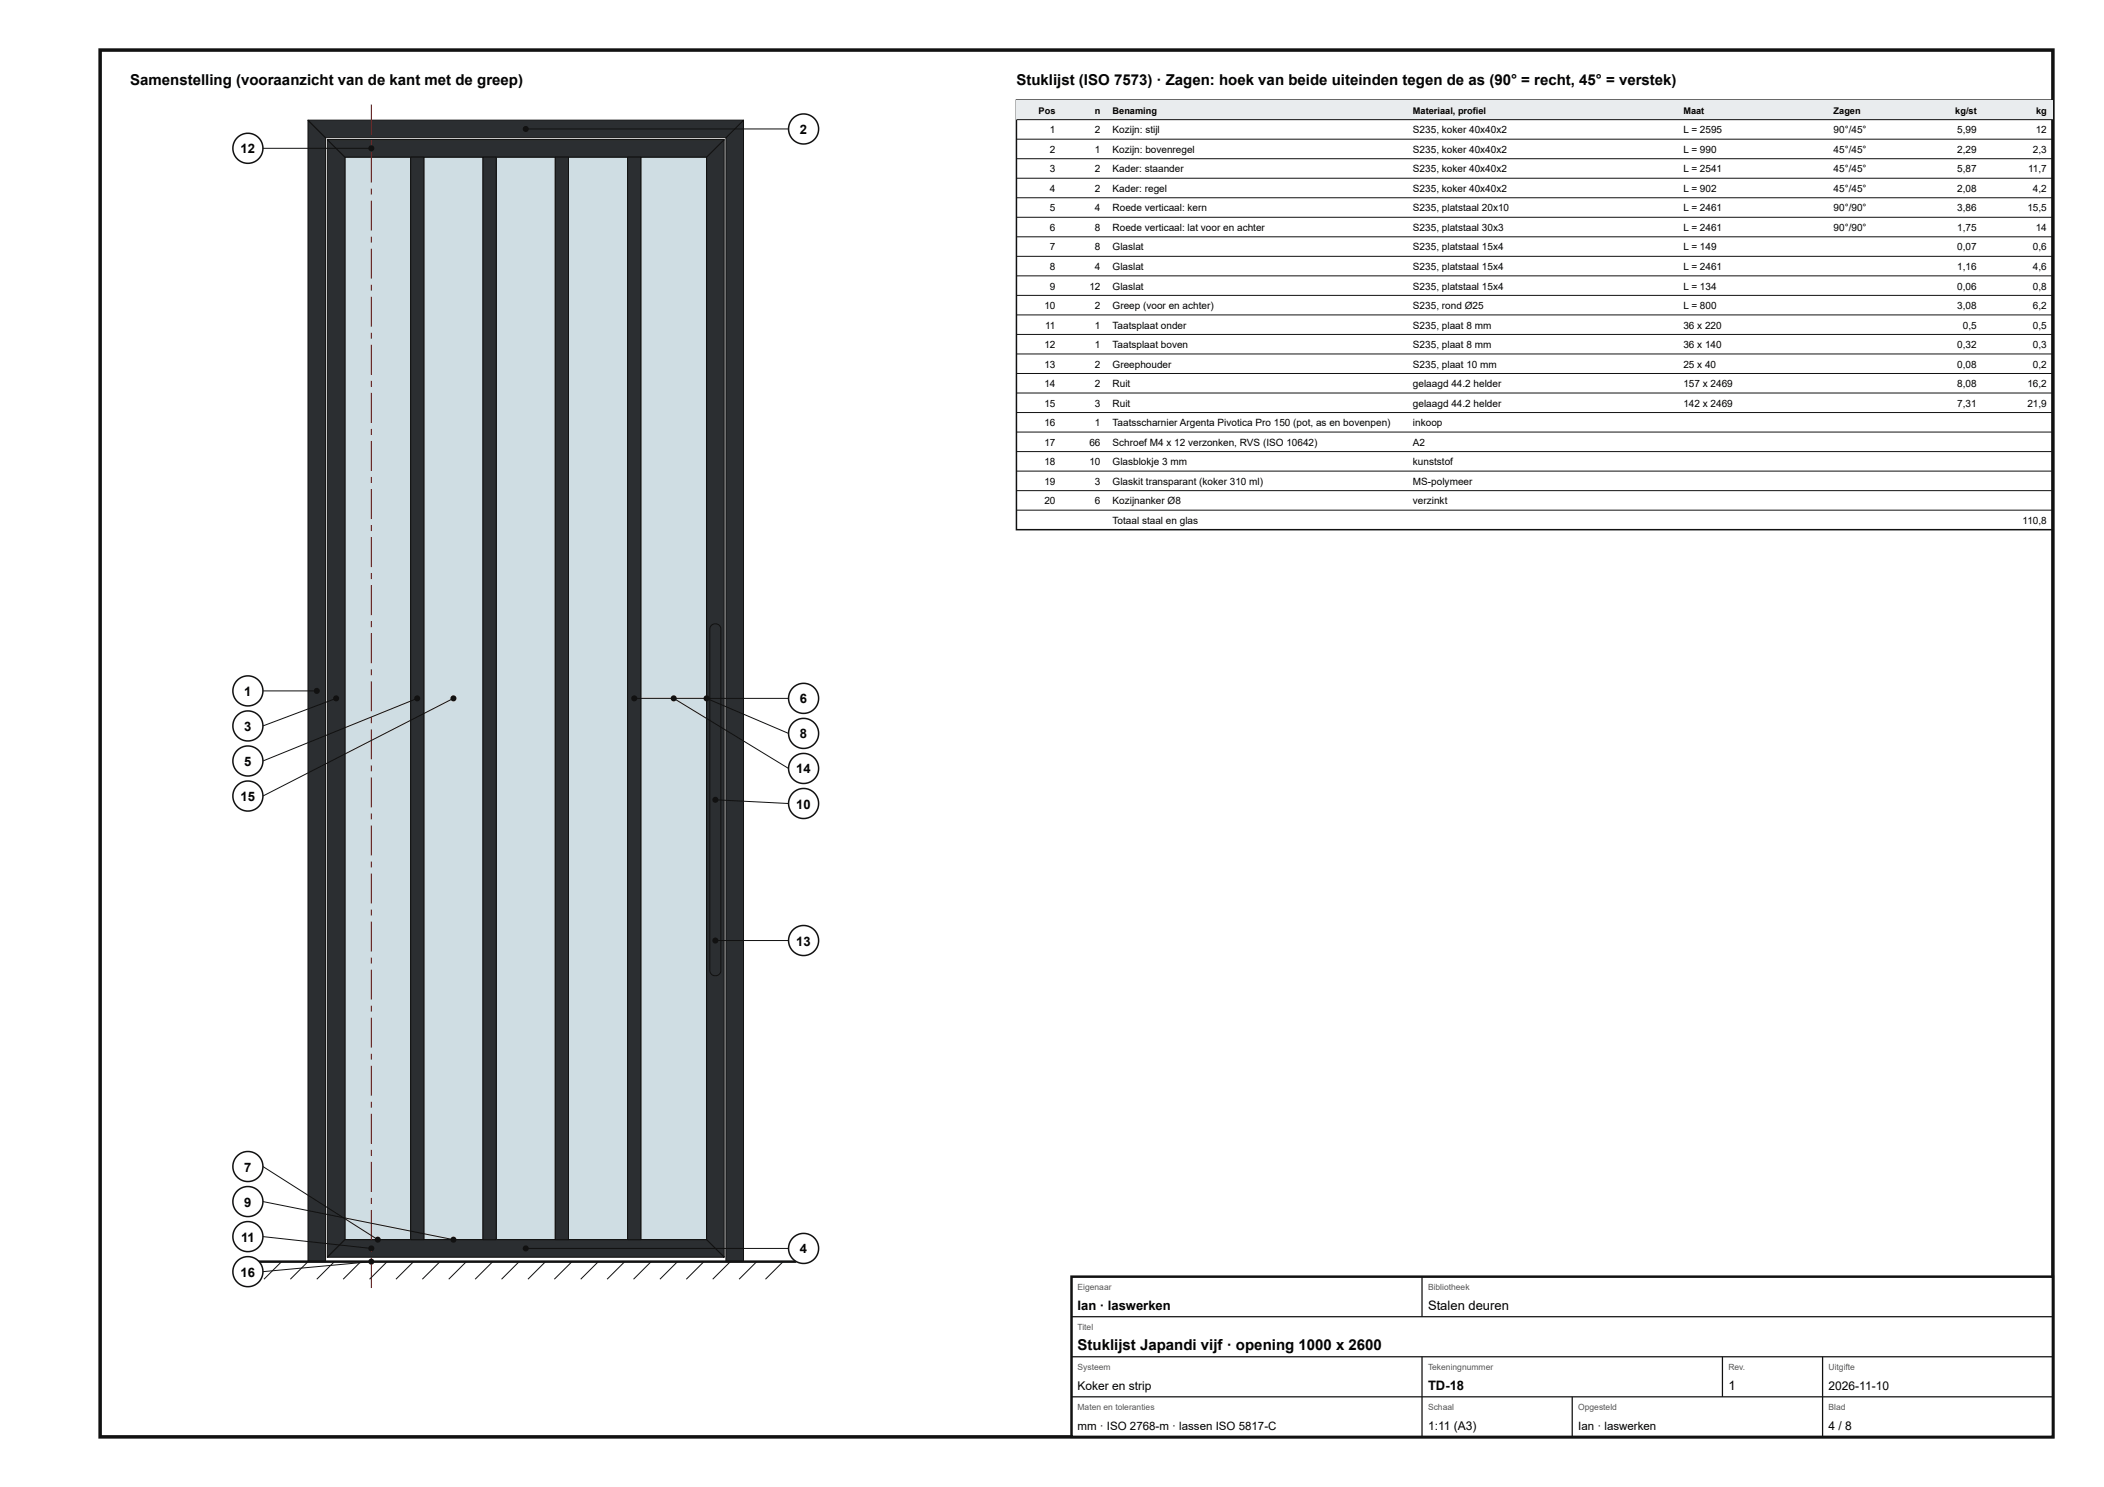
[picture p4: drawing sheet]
<svg xmlns="http://www.w3.org/2000/svg" width="420mm" height="297mm" viewBox="0 0 420 297" stroke-linecap="round" stroke-linejoin="round" font-family="sans-serif">
<path d="M20 10h390v277h-390z" fill="none" stroke="#111" stroke-width=".7" stroke-linecap="butt"/>
<path d="M68.9 31.4h13.1v216.2h-13.1z" fill="#cfdde3"/>
<path d="M68.9 31.4h13.1v216.2h-13.1z" fill="none" stroke="#111" stroke-width=".2"/>
<path d="M84.6 31.4h11.9v216.2h-11.9z" fill="#cfdde3"/>
<path d="M84.6 31.4h11.9v216.2h-11.9z" fill="none" stroke="#111" stroke-width=".2"/>
<path d="M99.1 31.4h11.8v216.2h-11.8z" fill="#cfdde3"/>
<path d="M99.1 31.4h11.8v216.2h-11.8z" fill="none" stroke="#111" stroke-width=".2"/>
<path d="M113.5 31.4h11.8v216.2h-11.8z" fill="#cfdde3"/>
<path d="M113.5 31.4h11.8v216.2h-11.8z" fill="none" stroke="#111" stroke-width=".2"/>
<path d="M128 31.4h13.1v216.2h-13.1z" fill="#cfdde3"/>
<path d="M128 31.4h13.1v216.2h-13.1z" fill="none" stroke="#111" stroke-width=".2"/>
<path d="M61.5 24l3.5 3.5v224.5h-3.5z" fill="#2b2e31"/>
<path d="M61.5 24l3.5 3.5v224.5h-3.5z" fill="none" stroke="#111" stroke-width=".2"/>
<path d="M145 27.5l3.5-3.5v228h-3.5z" fill="#2b2e31"/>
<path d="M145 27.5l3.5-3.5v228h-3.5z" fill="none" stroke="#111" stroke-width=".2"/>
<path d="M61.5 24h87l-3.5 3.5h-80z" fill="#2b2e31"/>
<path d="M61.5 24h87l-3.5 3.5h-80z" fill="none" stroke="#111" stroke-width=".2"/>
<path d="M65.4 27.9l3.5 3.5v216.2l-3.5 3.5z" fill="#2b2e31"/>
<path d="M65.4 27.9l3.5 3.5v216.2l-3.5 3.5z" fill="none" stroke="#111" stroke-width=".2"/>
<path d="M141.1 31.4l3.5-3.5v223.2l-3.5-3.5z" fill="#2b2e31"/>
<path d="M141.1 31.4l3.5-3.5v223.2l-3.5-3.5z" fill="none" stroke="#111" stroke-width=".2"/>
<path d="M65.4 251.1l3.5-3.5h72.2l3.5 3.5z" fill="#2b2e31"/>
<path d="M65.4 251.1l3.5-3.5h72.2l3.5 3.5z" fill="none" stroke="#111" stroke-width=".2"/>
<path d="M65.4 27.9h79.2l-3.5 3.5h-72.2z" fill="#2b2e31"/>
<path d="M65.4 27.9h79.2l-3.5 3.5h-72.2z" fill="none" stroke="#111" stroke-width=".2"/>
<path d="M82 31.4h2.6v216.2h-2.6z" fill="#2b2e31"/>
<path d="M82 31.4h2.6v216.2h-2.6z" fill="none" stroke="#111" stroke-width=".2"/>
<path d="M96.5 31.4h2.6v216.2h-2.6z" fill="#2b2e31"/>
<path d="M96.5 31.4h2.6v216.2h-2.6z" fill="none" stroke="#111" stroke-width=".2"/>
<path d="M110.9 31.4h2.6v216.2h-2.6z" fill="#2b2e31"/>
<path d="M110.9 31.4h2.6v216.2h-2.6z" fill="none" stroke="#111" stroke-width=".2"/>
<path d="M125.3 31.4h2.7v216.2h-2.7z" fill="#2b2e31"/>
<path d="M125.3 31.4h2.7v216.2h-2.7z" fill="none" stroke="#111" stroke-width=".2"/>
<path d="M74.1 251.3h.2v6h-.2zM74.1 248.9h.2v1.2h-.2zM74.1 241.7h.2v6h-.2zM74.1 239.3h.2v1.2h-.2zM74.1 232.1h.2v6h-.2zM74.1 229.7h.2v1.2h-.2zM74.1 222.5h.2v6h-.2zM74.1 220.1h.2v1.2h-.2zM74.1 212.9h.2v6h-.2zM74.1 210.5h.2v1.2h-.2zM74.1 203.3h.2v6h-.2zM74.1 200.9h.2v1.2h-.2zM74.1 193.7h.2v6h-.2zM74.1 191.3h.2v1.2h-.2zM74.1 184.1h.2v6h-.2zM74.1 181.7h.2v1.2h-.2zM74.1 174.5h.2v6h-.2zM74.1 172.1h.2v1.2h-.2zM74.1 164.9h.2v6h-.2zM74.1 162.5h.2v1.2h-.2zM74.1 155.3h.2v6h-.2zM74.1 152.9h.2v1.2h-.2zM74.1 145.7h.2v6h-.2zM74.1 143.3h.2v1.2h-.2zM74.1 136.1h.2v6h-.2zM74.1 133.7h.2v1.2h-.2zM74.1 126.5h.2v6h-.2zM74.1 124.1h.2v1.2h-.2zM74.1 116.9h.2v6h-.2zM74.1 114.5h.2v1.2h-.2zM74.1 107.3h.2v6h-.2zM74.1 104.9h.2v1.2h-.2zM74.1 97.7h.2v6h-.2zM74.1 95.3h.2v1.2h-.2zM74.1 88.1h.2v6h-.2zM74.1 85.7h.2v1.2h-.2zM74.1 78.5h.2v6h-.2zM74.1 76.1h.2v1.2h-.2zM74.1 68.9h.2v6h-.2zM74.1 66.5h.2v1.2h-.2zM74.1 59.3h.2v6h-.2zM74.1 56.9h.2v1.2h-.2zM74.1 49.7h.2v6h-.2zM74.1 47.3h.2v1.2h-.2zM74.1 40.1h.2v6h-.2zM74.1 37.7h.2v1.2h-.2zM74.1 30.5h.2v6h-.2zM74.1 28.1h.2v1.2h-.2zM74.1 20.9h.2v6h-.2z" fill="#b00"/>
<path d="M142.1 124.9a1.11 1.11 0 0 1 1.2-.2 1.11 1.11 0 0 1 .7 .9v68.2a1.1 1.1 0 0 1-1.1 1.1 1.1 1.1 0 0 1-1.1-1.1v-68.2z" fill="#2b2e31"/>
<g fill="none" stroke="#111" stroke-width=".2">
<path d="M142.1 124.9a1.11 1.11 0 0 1 1.2-.2 1.11 1.11 0 0 1 .7 .9v68.2a1.1 1.1 0 0 1-1.1 1.1 1.1 1.1 0 0 1-1.1-1.1v-68.2zM51 252l-3.6 3.5M56.2 252l-3.5 3.5M61.5 252l-3.5 3.5M66.8 252l-3.5 3.5M72 252l-3.5 3.5M77.3 252l-3.5 3.5M82.6 252l-3.5 3.5M87.9 252l-3.6 3.5M93.1 252l-3.5 3.5M98.4 252l-3.5 3.5M103.7 252l-3.5 3.5"/>
<path d="M108.9 252l-3.5 3.5M114.2 252l-3.5 3.5M119.5 252l-3.5 3.5M124.8 252l-3.6 3.5M130 252l-3.5 3.5M135.3 252l-3.5 3.5M140.6 252l-3.5 3.5M145.9 252l-3.6 3.5M151.1 252l-3.5 3.5M156.4 252l-3.5 3.5"/>
</g>
<path d="M51 252h108" fill="none" stroke="#111" stroke-width=".5"/>
<circle cx="74.2" cy="29.6" r=".6" fill="#111"/>
<path d="M52.5 29.6h21.7" fill="none" stroke="#111" stroke-width=".2"/>
<circle cx="49.5" cy="29.6" r="3" fill="#fff"/>
<circle cx="49.5" cy="29.6" r="3" fill="none" stroke="#111" stroke-width=".3"/>
<circle cx="63.3" cy="138" r=".6" fill="#111"/>
<path d="M52.5 138h10.8" fill="none" stroke="#111" stroke-width=".2"/>
<circle cx="49.5" cy="138" r="3" fill="#fff"/>
<circle cx="49.5" cy="138" r="3" fill="none" stroke="#111" stroke-width=".3"/>
<circle cx="67.1" cy="139.5" r=".6" fill="#111"/>
<path d="M67.1 139.5l-14.6 5.5" fill="none" stroke="#111" stroke-width=".2"/>
<circle cx="49.5" cy="145" r="3" fill="#fff"/>
<circle cx="49.5" cy="145" r="3" fill="none" stroke="#111" stroke-width=".3"/>
<circle cx="83.3" cy="139.5" r=".6" fill="#111"/>
<path d="M83.3 139.5l-30.8 12.5" fill="none" stroke="#111" stroke-width=".2"/>
<circle cx="49.5" cy="152" r="3" fill="#fff"/>
<circle cx="49.5" cy="152" r="3" fill="none" stroke="#111" stroke-width=".3"/>
<circle cx="90.6" cy="139.5" r=".6" fill="#111"/>
<path d="M90.6 139.5l-38.1 19.5" fill="none" stroke="#111" stroke-width=".2"/>
<circle cx="49.5" cy="159" r="3" fill="#fff"/>
<circle cx="49.5" cy="159" r="3" fill="none" stroke="#111" stroke-width=".3"/>
<circle cx="75.4" cy="247.6" r=".6" fill="#111"/>
<path d="M52.5 233l23 14.6" fill="none" stroke="#111" stroke-width=".2"/>
<circle cx="49.5" cy="233" r="3" fill="#fff"/>
<circle cx="49.5" cy="233" r="3" fill="none" stroke="#111" stroke-width=".3"/>
<circle cx="90.6" cy="247.6" r=".6" fill="#111"/>
<path d="M52.5 240l38.1 7.6" fill="none" stroke="#111" stroke-width=".2"/>
<circle cx="49.5" cy="240" r="3" fill="#fff"/>
<circle cx="49.5" cy="240" r="3" fill="none" stroke="#111" stroke-width=".3"/>
<circle cx="74.2" cy="249.4" r=".6" fill="#111"/>
<path d="M52.5 247l21.7 2.4" fill="none" stroke="#111" stroke-width=".2"/>
<circle cx="49.5" cy="247" r="3" fill="#fff"/>
<circle cx="49.5" cy="247" r="3" fill="none" stroke="#111" stroke-width=".3"/>
<circle cx="74.2" cy="252" r=".6" fill="#111"/>
<path d="M74.2 252l-21.7 2" fill="none" stroke="#111" stroke-width=".2"/>
<circle cx="49.5" cy="254" r="3" fill="#fff"/>
<circle cx="49.5" cy="254" r="3" fill="none" stroke="#111" stroke-width=".3"/>
<circle cx="105" cy="25.8" r=".6" fill="#111"/>
<path d="M105 25.8h52.5" fill="none" stroke="#111" stroke-width=".2"/>
<circle cx="160.5" cy="25.8" r="3" fill="#fff"/>
<circle cx="160.5" cy="25.8" r="3" fill="none" stroke="#111" stroke-width=".3"/>
<circle cx="126.7" cy="139.5" r=".6" fill="#111"/>
<path d="M126.7 139.5h30.8" fill="none" stroke="#111" stroke-width=".2"/>
<circle cx="160.5" cy="139.5" r="3" fill="#fff"/>
<circle cx="160.5" cy="139.5" r="3" fill="none" stroke="#111" stroke-width=".3"/>
<circle cx="141.1" cy="139.5" r=".6" fill="#111"/>
<path d="M141.1 139.5l16.4 7" fill="none" stroke="#111" stroke-width=".2"/>
<circle cx="160.5" cy="146.5" r="3" fill="#fff"/>
<circle cx="160.5" cy="146.5" r="3" fill="none" stroke="#111" stroke-width=".3"/>
<circle cx="134.5" cy="139.5" r=".6" fill="#111"/>
<path d="M134.5 139.5l23 14" fill="none" stroke="#111" stroke-width=".2"/>
<circle cx="160.5" cy="153.5" r="3" fill="#fff"/>
<circle cx="160.5" cy="153.5" r="3" fill="none" stroke="#111" stroke-width=".3"/>
<circle cx="142.9" cy="159.7" r=".6" fill="#111"/>
<path d="M142.9 159.7l14.6 .8" fill="none" stroke="#111" stroke-width=".2"/>
<circle cx="160.5" cy="160.5" r="3" fill="#fff"/>
<circle cx="160.5" cy="160.5" r="3" fill="none" stroke="#111" stroke-width=".3"/>
<circle cx="142.9" cy="187.9" r=".6" fill="#111"/>
<path d="M142.9 187.9h14.6" fill="none" stroke="#111" stroke-width=".2"/>
<circle cx="160.5" cy="187.9" r="3" fill="#fff"/>
<circle cx="160.5" cy="187.9" r="3" fill="none" stroke="#111" stroke-width=".3"/>
<circle cx="105" cy="249.4" r=".6" fill="#111"/>
<path d="M105 249.4h52.5" fill="none" stroke="#111" stroke-width=".2"/>
<circle cx="160.5" cy="249.4" r="3" fill="#fff"/>
<g fill="none" stroke="#111" stroke-width=".3">
<path d="M203 20h207v85.8h-207z"/>
<circle cx="160.5" cy="249.4" r="3"/>
</g>
<path d="M203 20h207v3.9h-207z" fill="#e9ecee"/>
<g fill="none" stroke="#111" stroke-width=".2">
<path d="M203 23.9h207M203 27.8h207M203 31.7h207M203 35.6h207M203 39.5h207M203 43.4h207M203 47.3h207M203 51.2h207M203 55.1h207M203 59h207M203 62.9h207M203 66.8h207"/>
<path d="M203 70.7h207M203 74.6h207M203 78.5h207M203 82.4h207M203 86.3h207M203 90.2h207M203 94.1h207M203 98h207M203 101.9h207"/>
</g>
<path d="M214 255h196v32h-196z" fill="#fff"/>
<path d="M214 255h196v32h-196z" fill="none" stroke="#111" stroke-width=".5"/>
<path d="M284 255v8M214 263h196M214 271h196M214 279h196M284 271v16M314 279v8M344 271v8M364 271v16" fill="none" stroke="#111" stroke-width=".25"/>
<g font-size="3">
<text x="26" y="17">Samenstelling (vooraanzicht van de kant met de greep)</text>
<text x="203" y="17">Stuklijst (ISO 7573) · Zagen: hoek van beide uiteinden tegen de as (90° = recht, 45° = verstek)</text>
<text x="215.2" y="269.6">Stuklijst Japandi vijf · opening 1000 x 2600</text>
</g>
<g font-size="2.6">
<text x="159.8" y="26.8">2</text>
<text x="48.1" y="30.6">12</text>
<text x="48.8" y="139">1</text>
<text x="159.8" y="140.5">6</text>
<text x="48.8" y="146">3</text>
<text x="159.8" y="147.5">8</text>
<text x="48.8" y="153">5</text>
<text x="159" y="154.5">14</text>
<text x="48.1" y="160">15</text>
<text x="159" y="161.5">10</text>
<text x="159" y="188.9">13</text>
<text x="48.8" y="234">7</text>
<text x="48.8" y="241">9</text>
<text x="48.1" y="248">11</text>
<text x="159.8" y="250.4">4</text>
<text x="48.1" y="255">16</text>
<text x="215.2" y="261.6">Ian · laswerken</text>
<text x="285.2" y="261.6">Stalen deuren</text>
<text x="285.2" y="277.6">TD-18</text>
<text x="345.2" y="277.6">1</text>
</g>
<g font-size="2.4">
<text x="215.2" y="277.6">Koker en strip</text>
<text x="365.2" y="277.6">2026-11-10</text>
<text x="285.2" y="285.6">1:11 (A3)</text>
<text x="365.2" y="285.6">4 / 8</text>
</g>
<g font-size="2.3">
<text x="215.2" y="285.6">mm · ISO 2768-m · lassen ISO 5817-C</text>
<text x="315.2" y="285.6">Ian · laswerken</text>
</g>
<g font-size="2">
<text x="209.7" y="26.6">1</text>
<text x="218.7" y="26.6">2</text>
<text x="222.2" y="26.6">Kozijn: stijl</text>
<text x="282.2" y="26.6">S235, koker 40x40x2</text>
<text x="336.2" y="26.6">L = 2595</text>
<text x="366.2" y="26.6">90°/45°</text>
<text x="390.9" y="26.6">5,99</text>
<text x="406.6" y="26.6">12</text>
<text x="209.7" y="30.5">2</text>
<text x="209.7" y="34.4">3</text>
<text x="218.7" y="30.5">1</text>
<text x="218.7" y="34.4">2</text>
<text x="222.2" y="30.5">Kozijn: bovenregel</text>
<text x="222.2" y="34.4">Kader: staander</text>
<text x="282.2" y="30.5">S235, koker 40x40x2</text>
<text x="282.2" y="34.4">S235, koker 40x40x2</text>
<text x="336.2" y="30.5">L = 990</text>
<text x="336.2" y="34.4">L = 2541</text>
<text x="366.2" y="30.5">45°/45°</text>
<text x="366.2" y="34.4">45°/45°</text>
<text x="390.9" y="30.5">2,29</text>
<text x="390.9" y="34.4">5,87</text>
<text x="405.1" y="34.4">11,7</text>
<text x="406" y="30.5">2,3</text>
<text x="209.7" y="38.3">4</text>
<text x="218.7" y="38.3">2</text>
<text x="222.2" y="38.3">Kader: regel</text>
<text x="282.2" y="38.3">S235, koker 40x40x2</text>
<text x="336.2" y="38.3">L = 902</text>
<text x="366.2" y="38.3">45°/45°</text>
<text x="390.9" y="38.3">2,08</text>
<text x="406" y="38.3">4,2</text>
<text x="209.7" y="42.2">5</text>
<text x="209.7" y="46.1">6</text>
<text x="218.7" y="42.2">4</text>
<text x="218.7" y="46.1">8</text>
<text x="222.2" y="42.2">Roede verticaal: kern</text>
<text x="222.2" y="46.1">Roede verticaal: lat voor en achter</text>
<text x="282.2" y="42.2">S235, platstaal 20x10</text>
<text x="282.2" y="46.1">S235, platstaal 30x3</text>
<text x="336.2" y="42.2">L = 2461</text>
<text x="336.2" y="46.1">L = 2461</text>
<text x="366.2" y="42.2">90°/90°</text>
<text x="366.2" y="46.1">90°/90°</text>
<text x="390.9" y="42.2">3,86</text>
<text x="390.9" y="46.1">1,75</text>
<text x="404.9" y="42.2">15,5</text>
<text x="406.6" y="46.1">14</text>
<text x="209.7" y="50">7</text>
<text x="209.7" y="53.9">8</text>
<text x="218.7" y="50">8</text>
<text x="218.7" y="53.9">4</text>
<text x="222.2" y="50">Glaslat</text>
<text x="222.2" y="53.9">Glaslat</text>
<text x="282.2" y="50">S235, platstaal 15x4</text>
<text x="282.2" y="53.9">S235, platstaal 15x4</text>
<text x="336.2" y="50">L = 149</text>
<text x="336.2" y="53.9">L = 2461</text>
<text x="390.9" y="50">0,07</text>
<text x="390.9" y="53.9">1,16</text>
<text x="406" y="50">0,6</text>
<text x="406" y="53.9">4,6</text>
<text x="209.7" y="57.8">9</text>
<text x="217.6" y="57.8">12</text>
<text x="222.2" y="57.8">Glaslat</text>
<text x="282.2" y="57.8">S235, platstaal 15x4</text>
<text x="336.2" y="57.8">L = 134</text>
<text x="390.9" y="57.8">0,06</text>
<text x="406" y="57.8">0,8</text>
<text x="208.6" y="61.7">10</text>
<text x="208.7" y="65.6">11</text>
<text x="218.7" y="61.7">2</text>
<text x="218.7" y="65.6">1</text>
<text x="222.2" y="61.7">Greep (voor en achter)</text>
<text x="222.2" y="65.6">Taatsplaat onder</text>
<text x="282.2" y="61.7">S235, rond Ø25</text>
<text x="282.2" y="65.6">S235, plaat 8 mm</text>
<text x="336.2" y="61.7">L = 800</text>
<text x="336.2" y="65.6">36 x 220</text>
<text x="390.9" y="61.7">3,08</text>
<text x="392" y="65.6">0,5</text>
<text x="406" y="61.7">6,2</text>
<text x="406" y="65.6">0,5</text>
<text x="208.6" y="69.5">12</text>
<text x="218.7" y="69.5">1</text>
<text x="222.2" y="69.5">Taatsplaat boven</text>
<text x="282.2" y="69.5">S235, plaat 8 mm</text>
<text x="336.2" y="69.5">36 x 140</text>
<text x="390.9" y="69.5">0,32</text>
<text x="406" y="69.5">0,3</text>
<text x="208.6" y="73.4">13</text>
<text x="208.6" y="77.3">14</text>
<text x="218.7" y="73.4">2</text>
<text x="218.7" y="77.3">2</text>
<text x="222.2" y="73.4">Greephouder</text>
<text x="222.2" y="77.3">Ruit</text>
<text x="282.2" y="73.4">S235, plaat 10 mm</text>
<text x="282.2" y="77.3">gelaagd 44.2 helder</text>
<text x="336.2" y="73.4">25 x 40</text>
<text x="336.2" y="77.3">157 x 2469</text>
<text x="390.9" y="73.4">0,08</text>
<text x="390.9" y="77.3">8,08</text>
<text x="404.9" y="77.3">16,2</text>
<text x="406" y="73.4">0,2</text>
<text x="208.6" y="81.2">15</text>
<text x="218.7" y="81.2">3</text>
<text x="222.2" y="81.2">Ruit</text>
<text x="282.2" y="81.2">gelaagd 44.2 helder</text>
<text x="336.2" y="81.2">142 x 2469</text>
<text x="390.9" y="81.2">7,31</text>
<text x="404.9" y="81.2">21,9</text>
<text x="208.6" y="85.1">16</text>
<text x="208.6" y="89">17</text>
<text x="217.6" y="89">66</text>
<text x="218.7" y="85.1">1</text>
<text x="222.2" y="85.1">Taatsscharnier Argenta Pivotica Pro 150 (pot, as en bovenpen)</text>
<text x="222.2" y="89">Schroef M4 x 12 verzonken, RVS (ISO 10642)</text>
<text x="282.2" y="85.1">inkoop</text>
<text x="282.2" y="89">A2</text>
<text x="208.6" y="92.9">18</text>
<text x="217.6" y="92.9">10</text>
<text x="222.2" y="92.9">Glasblokje 3 mm</text>
<text x="282.2" y="92.9">kunststof</text>
<text x="208.6" y="96.8">19</text>
<text x="208.6" y="100.7">20</text>
<text x="218.7" y="96.8">3</text>
<text x="218.7" y="100.7">6</text>
<text x="222.2" y="96.8">Glaskit transparant (koker 310 ml)</text>
<text x="222.2" y="100.7">Kozijnanker Ø8</text>
<text x="282.2" y="96.8">MS-polymeer</text>
<text x="282.2" y="100.7">verzinkt</text>
<text x="222.2" y="104.6">Totaal staal en glas</text>
<text x="403.9" y="104.6">110,8</text>
</g>
<g font-size="1.8">
<text x="207.4" y="22.7">Pos</text>
<text x="218.7" y="22.7">n</text>
<text x="222.2" y="22.7">Benaming</text>
<text x="282.2" y="22.7">Materiaal, profiel</text>
<text x="336.2" y="22.7">Maat</text>
<text x="366.2" y="22.7">Zagen</text>
<text x="390.5" y="22.7">kg/st</text>
<text x="406.6" y="22.7">kg</text>
</g>
<g font-size="1.7" fill="#555">
<text x="215.2" y="257.6">Eigenaar</text>
<text x="285.2" y="257.6">Bibliotheek</text>
<text x="215.2" y="265.6">Titel</text>
<text x="215.2" y="273.6">Systeem</text>
<text x="285.2" y="273.6">Tekeningnummer</text>
<text x="345.2" y="273.6">Rev.</text>
<text x="365.2" y="273.6">Uitgifte</text>
<text x="215.2" y="281.6">Maten en toleranties</text>
<text x="285.2" y="281.6">Schaal</text>
<text x="315.2" y="281.6">Opgesteld</text>
<text x="365.2" y="281.6">Blad</text>
</g>
</svg>
